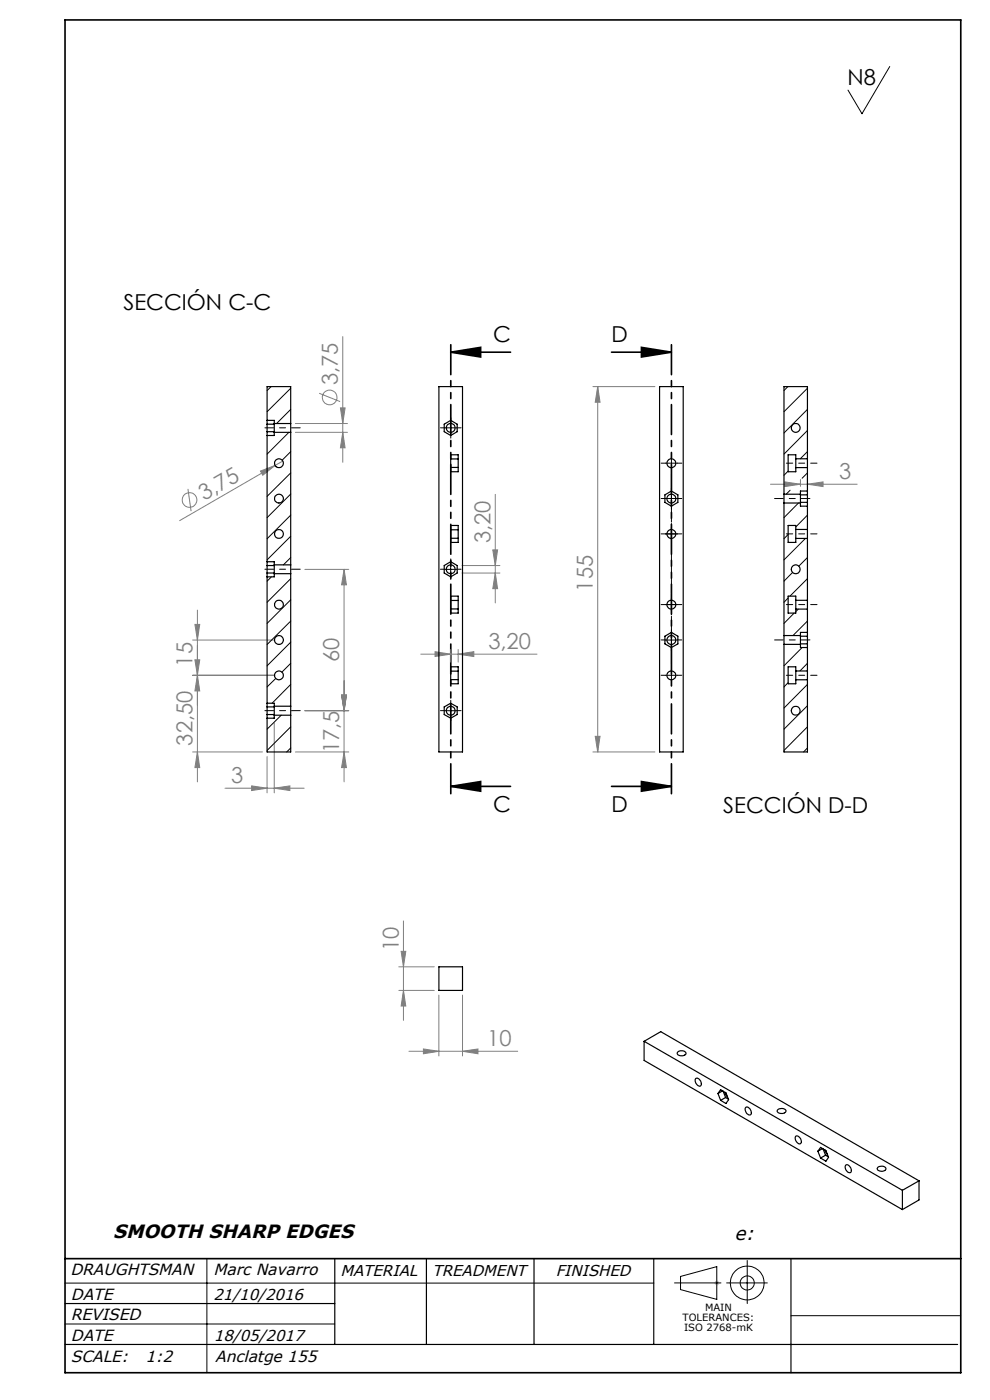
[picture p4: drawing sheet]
<svg xmlns="http://www.w3.org/2000/svg" width="210mm" height="297mm" viewBox="0 0 210 297" stroke-linecap="round" stroke-linejoin="round" font-family="sans-serif">
<g fill="none" stroke="#808080" stroke-width=".21">
<path d="M72.7 71.4v26.7M55.2 99.9l3.1-1.2-2.6 2.1zM58.3 98.7l-20.2 11.8M60 97.8l-1.7 .9M62.7 89.8h11M62.7 91.7h11M67.7 83.4l4.4 1.8M72.2 86.5h1l-.5 3.3zM72.7 91.7l.5 3.3h-1zM125.8 82h13.1M126.8 82v77.5M126.8 82l.5 3.3h-1z"/>
<path d="M39.9 103.7l.6 4.7M98 120h8M104.5 116.7h1.1l-.5 3.3zM105.1 104.9v23M163.4 102.7h18.4M166.5 102.2l3.3 .5-3.3 .5zM169.8 101.7v1.5M171.3 102.7l3.3-.5v1zM171.3 101.7v1.5M40.9 135.8h17.3M41.3 140h1.1l-.5 3.3zM41.3 132.5h1.1l-.5 3.3z"/>
<path d="M41.9 129.4v36.5M64.7 120.8h9.3M73 120.8l.5 3.3h-1zM73 120.8v45.1M89.3 138.8h24.6M92.3 138.3l3.3 .5-3.3 .5zM95.6 137.8v2.7M97.2 138.8l3.3-.5v1zM97.2 137.8v2.7M98 121.6h8M105.1 121.6l.5 3.3h-1.1zM40.9 159.5h14.8"/>
<path d="M40.9 143.3h17.3M41.9 159.5l.5 3.3h-1.1zM41.9 143.3l.5 3.3h-1.1zM58.2 153.4v14.8M62.7 159.5h11.3M64.7 150.8h9.3M72.5 147.5h1l-.5 3.3zM73 159.5l.5 3.3h-1zM125.8 159.5h13.1M126.3 156.2h1l-.5 3.3zM47.7 167.2h16.8M53.4 166.7l3.3 .5-3.3 .5z"/>
<path d="M56.7 160.5v7.7M58.2 167.2l3.3-.5v1zM85.6 195.4v21.1M84.6 205.1h7.5M84.6 210.1h7.5M85.1 201.8h1l-.5 3.3zM85.6 210.1l.5 3.3h-1zM93.1 211.1v12.9M98.1 211.1v12.9M86.7 223h23.1M89.8 222.5l3.3 .5-3.3 .6zM98.1 223l3.3-.5v1.1z"/>
<circle cx="69.9" cy="84.3" r="1.56"/>
<circle cx="40.2" cy="106.1" r="1.56"/>
</g>
<path d="M13.8 4.2h190v287h-190zM95.6 74.7h12.7M95.6 74.7l6.4-1v2zM129.7 74.7h12.7M136.1 73.7l6.3 1-6.3 1zM95.6 166.8h12.7M95.6 166.8l6.4-1v2zM129.7 166.8h12.7M136.1 165.8l6.3 1-6.3 1zM13.8 267h190" fill="none" stroke="#000" stroke-width=".35"/>
<g fill="none" stroke="#000" stroke-width=".21">
<path d="M188.7 14.1l-5.9 10-2.9-5M94.4 90.8h2.4M95.6 89.5v2.5M95.6 119.5v2.5M141.1 105.8h2.6M141.1 113.3h2.6M142.4 104.5v2.5M142.4 112v2.5M94.4 120.8h2.4M141.1 135.8h2.6M142.4 134.5v2.5M94.4 150.8h2.4"/>
<path d="M95.6 149.5v2.5M13.8 272.2h124.9M43.9 267v24.2M143.1 272.2h9.8M144.4 270.8l7.6-2.1v7l-7.6-2.1zM154.1 272.2h8.7M158.5 267.4v9.1M167.8 279.1h36M13.8 280.9h57.2"/>
<circle cx="158.5" cy="272.2" r="1.5"/>
<circle cx="158.5" cy="272.2" r="3.6"/>
</g>
<path d="M151.5 272.2h1M151.7 271.8l.7 .7M152 271.7v1M152.4 271.8l-.7 .7" fill="none" stroke="#c0c0c0" stroke-width=".21"/>
<path d="M56.2 90.8h7.5M164.3 105.8h7.5M56.2 120.8h7.5M164.3 135.8h7.5M56.2 150.8h7.5" fill="none" stroke="#000" stroke-width=".21" stroke-dasharray="15.2 1.3 1.3 1.3" stroke-dashoffset="13.4"/>
<g fill="none" stroke="#000" stroke-width=".21" stroke-dasharray="15.2 1.3 1.3 1.3">
<path d="M94.4 90.8h-1M95.6 89.5v-.9M95.6 92v.9M96.9 90.8h.9M141.2 98.3h-1M142.4 98.3v-1.3M142.4 98.3h-1.2M142.4 98.3v1.2M142.4 98.3h1.3M142.4 97v-.9M143.7 98.3h.9M95.6 119.5v-.9"/>
<path d="M141.2 105.8h-1M141.2 113.3h-1M142.4 104.5v-.9M142.4 107v.9M142.4 114.5v.9M142.4 113.3v-1.3M142.4 113.3h-1.2M142.4 113.3v1.2M142.4 113.3h1.3M142.4 112v-.9M143.7 105.8h.9M143.7 113.3h.9"/>
<path d="M94.4 120.8h-1M95.6 122v.9M96.9 120.8h.9M141.2 135.8h-1M141.2 128.3h-1M142.4 134.5v-.9M142.4 137v.9M142.4 128.3v-1.3M142.4 128.3h-1.2M142.4 128.3v1.2M142.4 128.3h1.3M142.4 129.5v.9"/>
<path d="M142.4 127v-.9M143.7 135.8h.9M143.7 128.3h.9M94.4 150.8h-1M95.6 149.5v-.9M95.6 152v.9M96.9 150.8h.9M141.2 143.3h-1M142.4 143.3v-1.3M142.4 143.3h-1.2M142.4 143.3v1.2M142.4 143.3h1.3"/>
<path d="M142.4 144.5v.9M143.7 143.3h.9"/>
</g>
<path d="M142.4 110.8v-10M142.4 125.8v-10M142.4 140.8v-10" fill="none" stroke="#000" stroke-width=".21" stroke-dasharray="15.2 1.3 1.3 1.3" stroke-dashoffset="12.1"/>
<path d="M166.8 98.3h6.5M166.8 113.3h6.5M166.8 128.3h6.5M166.8 143.3h6.5" fill="none" stroke="#000" stroke-width=".21" stroke-dasharray="15.2 1.3 1.3 1.3" stroke-dashoffset="13.9"/>
<path d="M95.6 72.7v96.1M142.4 72.7v96.1" fill="none" stroke="#000" stroke-width=".35" stroke-dasharray="6.3 1.3 1.3 1.3 1.3 1.3" stroke-dashoffset="-.4"/>
<path d="M13.8 276.5h57.2M71 267v18.2M90.5 267v18.2M113.3 267v18.2M138.7 267v18.2M167.8 267v24.2M13.8 285.2h189.3" fill="none" stroke="#000" stroke-width=".25"/>
<g fill="#000">
<path d="M95.6 74.7l6.4-1v2zM95.6 166.8l6.4-1v2z"/>
<path d="M136.1 73.7l6.3 1-6.3 1zM136.1 165.8l6.3 1-6.3 1z"/>
</g>
<g fill="#808080">
<path d="M55.2 99.9l3.1-1.2-2.6 2.1z"/>
<path d="M58.2 167.2l3.3-.5v1zM53.4 166.7l3.3 .5-3.3 .5z"/>
<path d="M97.2 138.8l3.3-.5v1zM92.3 138.3l3.3 .5-3.3 .5z"/>
<path d="M166.5 102.2l3.3 .5-3.3 .5zM171.3 102.7l3.3-.5v1zM89.8 222.5l3.3 .5-3.3 .6zM98.1 223l3.3-.5v1.1z"/>
<path d="M105.1 121.6l.5 3.3h-1.1zM104.5 116.7h1.1l-.5 3.3z"/>
<path d="M72.2 86.5h1l-.5 3.3zM72.7 91.7l.5 3.3h-1z"/>
<path d="M126.8 82l.5 3.3h-1zM126.3 156.2h1l-.5 3.3zM72.5 147.5h1l-.5 3.3zM73 159.5l.5 3.3h-1zM41.3 140h1.1l-.5 3.3zM41.9 159.5l.5 3.3h-1.1zM41.3 132.5h1.1l-.5 3.3zM41.9 143.3l.5 3.3h-1.1zM73 120.8l.5 3.3h-1zM72.5 147.5h1l-.5 3.3zM85.1 201.8h1l-.5 3.3zM85.6 210.1l.5 3.3h-1z"/>
</g>
<g fill="none" stroke="#000" stroke-width=".25">
<path d="M56.7 89.2h1.5v.6M56.7 91.6h1.5M56.7 90h1.5M58.2 89.8v1.9M58.2 91.7v.7h-1.5M58.2 91.7h3.5M58.2 89.8h3.5M61.7 89.8v1.9M61.7 89.8v-7.8h-5v77.5h5v-7.8M61.7 91.7v28.1M93.1 82h5v77.5h-5zM94.2 90l1.4-.8 1.4 .8v1.6l-1.4 .8-1.4-.8z"/>
<path d="M95.6 96.5h1.6v3.6h-1.6zM95.6 97.4h1.6M95.6 99.2h1.6M139.9 82h5v77.5h-5zM168.8 97.3v1.9M168.8 97.3v-.8h-1.6v3.6h1.6v-.9M168.8 97.3h2.5M168.8 99.2h2.5M171.3 97.3v1.9M171.3 97.3v-15.3h-5v22.8M171.3 99.2v13.1M56.7 119.2h1.5v.6"/>
<path d="M56.7 120h1.5M58.2 119.8v1.9M58.2 119.8h3.5M61.7 119.8v1.9M94.2 120l1.4-.8 1.4 .8v1.6l-1.4 .8-1.4-.8zM95.6 111.5h1.6v3.6h-1.6zM95.6 112.4h1.6M95.6 114.2h1.6M141 105l1.4-.8 1.4 .8v1.6l-1.4 .8-1.4-.8zM166.3 104.8v1.9M166.3 106.7v28.1M166.3 106.7h3.5"/>
<path d="M166.3 104.8h3.5M168.8 112.3v1.9M168.8 112.3v-.8h-1.6v3.6h1.6v-.9M168.8 112.3h2.5M168.8 114.2h2.5M169.8 104.8v1.9M169.8 106.7v.7h1.5M169.8 106.6h1.5M169.8 105h1.5M171.3 112.3v1.9M171.3 104.2h-1.5v.6M171.3 114.2v13.1"/>
<path d="M56.7 121.6h1.5M58.2 121.7v.7h-1.5M58.2 121.7h3.5M61.7 121.7v28.1M95.6 126.5h1.6v3.6h-1.6zM95.6 127.4h1.6M95.6 129.2h1.6M141 135l1.4-.8 1.4 .8v1.6l-1.4 .8-1.4-.8zM166.3 134.8v1.9M166.3 136.7v22.8h5v-15.3M166.3 134.8h3.5M166.3 136.7h3.5"/>
<path d="M168.8 127.3v1.9M168.8 127.3v-.8h-1.6v3.6h1.6v-.9M168.8 127.3h2.5M168.8 129.2h2.5M169.8 134.8v1.9M169.8 136.7v.7h1.5M169.8 136.6h1.5M169.8 135h1.5M171.3 127.3v1.9M171.3 134.2h-1.5v.6M171.3 129.2v13.1M56.7 149.2h1.5v.6"/>
<path d="M56.7 151.6h1.5M56.7 150h1.5M58.2 149.8v1.9M58.2 151.7v.7h-1.5M58.2 149.8h3.5M58.2 151.7h3.5M61.7 149.8v1.9M94.2 150l1.4-.8 1.4 .8v1.6l-1.4 .8-1.4-.8zM95.6 141.5h1.6v3.6h-1.6zM95.6 142.4h1.6M95.6 144.2h1.6M168.8 142.3v1.9"/>
<path d="M168.8 142.3v-.8h-1.6v3.6h1.6v-.9M168.8 144.2h2.5M168.8 142.3h2.5M171.3 142.3v1.9M93.1 205.1h5v5h-5zM136.6 220.9l3.6-2 54.7 31.6M136.6 220.9l54.8 31.6M136.6 220.9v4.1l54.8 31.6M143.7 223.3a1.13 1.13 0 0 1 1.8 .2 1.18 1.18 0 0 1-1.8 .1zM147.6 228.8a1.01 1.01 0 0 1 1 .5 1.01 1.01 0 0 1-.1 1.1 1.16 1.16 0 0 1-.9-1.6zM152.3 232l.6-.8 1.1 .6 .6 1.5-.6 .8-1.1-.7M152.3 232l.6 1.4"/>
<path d="M153.3 231.4l-1 .6M153.4 231.5l.5 1.3M153.8 231.7l.5 1M153.9 232.8l.6 .4M153.9 232.8l-1 .6M158.2 235a.94 .94 0 0 1 1.2 1.1 .48 .48 0 0 1-.4 .5 .48 .48 0 0 1-.5-.3l-.4-.8zM165 235.4a1.14 1.14 0 0 1 1.7 .3 1.09 1.09 0 0 1-1.8 0zM168.7 241.1a.98 .98 0 0 1 1.1 .3 .98 .98 0 0 1 .1 1.1 .65 .65 0 0 1-1.1-.5l-.1-.6zM173.5 244.2l.6-.8 1.1 .7 .6 1.4-.6 .8-1.1-.6M173.5 244.2l.6 1.5M174.5 243.7l-1 .5M174.6 243.7l.5 1.4"/>
<path d="M175 244l.5 .9M175.1 245.1l.6 .3M175.1 245.1l-1 .6M179.4 247.2a1.1 1.1 0 0 1 1 1.5 1.1 1.1 0 0 1-1-1.5zM186.2 247.6a1.13 1.13 0 0 1 1.7 .4 1.06 1.06 0 0 1-1.8-.1zM191.4 252.5v4.1M194.9 250.5v4.1l-3.5 2M194.9 250.5l-3.5 2"/>
<circle cx="59.2" cy="98.3" r=".94"/>
<circle cx="95.6" cy="90.8" r=".94"/>
<circle cx="142.4" cy="98.3" r=".94"/>
<circle cx="168.8" cy="90.8" r=".94"/>
<circle cx="59.2" cy="105.8" r=".94"/>
<circle cx="59.2" cy="113.3" r=".94"/>
<circle cx="142.4" cy="105.8" r=".94"/>
<circle cx="142.4" cy="113.3" r=".94"/>
<circle cx="59.2" cy="135.8" r=".94"/>
<circle cx="59.2" cy="128.3" r=".94"/>
<circle cx="95.6" cy="120.8" r=".94"/>
<circle cx="142.4" cy="128.3" r=".94"/>
<circle cx="142.4" cy="135.8" r=".94"/>
<circle cx="168.8" cy="120.8" r=".93"/>
<circle cx="59.2" cy="143.3" r=".93"/>
<circle cx="95.6" cy="150.8" r=".94"/>
<circle cx="142.4" cy="143.3" r=".94"/>
<circle cx="168.8" cy="150.8" r=".94"/>
</g>
<g fill="none" stroke="#000" stroke-width=".21">
<path d="M57.5 82l-.8 .9M58.5 99h.1M61.3 91.7l-4.6 4.6M61.7 95.8l-1.8 1.8M61.7 82.4l-5 4.9M61.7 86.9l-3 2.9M167.1 82l-.8 .9M167.2 99.9l-.9 .9M171.3 82.4l-5 4.9M171.3 86.9l-5 5M171.3 91.3l-5 5M171.3 95.8l-1.5 1.5"/>
<path d="M61.7 118.3l-1.6 1.5M61.7 100.3l-5 5M61.7 104.8l-5 5M61.7 109.3l-5 5M61.7 113.8l-5 5M167.2 113.4l-.9 .9M167.6 104l-.8 .8M169.4 106.7l-3.1 3.1M170.9 114.2l-4.6 4.6M171.3 109.3l-2.5 2.5M171.3 118.3l-1.9 1.8M171.3 100.3l-1.2 1.2"/>
<path d="M57.6 122.4l-.9 .9M58.2 121.7v.1M61.7 122.8l-5 5M61.7 127.2l-5 5.1M61.7 131.8l-5 4.9M61.7 136.2l-5 5M166.3 136.7h.1M167.2 126.9l-.9 .9M168.1 121.4l-1.8 1.9M168.5 130.1l-2.2 2.2M169.3 129.2l-.5 .5M170.1 137.4l-3.8 3.8"/>
<path d="M171.3 122.8l-3.7 3.7M171.3 127.2l-.1 .1M171.3 131.8l-3.1 3M58.5 143.9l-1.8 1.8M59.7 151.7l-3 3M61.7 140.7l-1.9 1.9M61.7 145.2l-4 4M61.7 149.7l-.2 .1M61.7 154.2l-5 5M61.7 158.7l-.9 .8M167.2 144.8l-.9 .9M171.3 140.7l-1.6 1.6"/>
<path d="M171.3 145.2l-5 5M171.3 149.7l-5 5M171.3 154.2l-5 5M171.3 158.7l-.8 .8"/>
</g>
<g font-size="4.7">
<text x="179.8" y="18.1">N8</text>
<text x="26.2" y="65.8">SECCIÓN C-C</text>
<text x="104.6" y="72.6">C</text>
<text x="129.7" y="72.6">D</text>
<text x="104.6" y="172.2">C</text>
<text x="129.7" y="172.2">D</text>
<text x="153.4" y="172.5">SECCIÓN D-D</text>
</g>
<g font-size="4.7" fill="#808080">
<text x="71.7" y="81.7" transform="rotate(-90 71.7 81.7)">3,75</text>
<text x="178" y="101.7">3</text>
<text x="43.3" y="106.2" transform="rotate(-30 43.3 106.2)">3,75</text>
<text x="104.1" y="115.2" transform="rotate(-90 104.1 115.2)">3,20</text>
<text x="125.8" y="125.5" transform="rotate(-90 125.8 125.5)">155</text>
<text x="103.6" y="137.7">3,20</text>
<text x="40.9" y="141.4" transform="rotate(-90 40.9 141.4)">15</text>
<text x="72" y="140.4" transform="rotate(-90 72 140.4)">60</text>
<text x="40.9" y="158.2" transform="rotate(-90 40.9 158.2)">32,50</text>
<text x="72" y="159.7" transform="rotate(-90 72 159.7)">17,5</text>
<text x="49" y="166.2">3</text>
<text x="84.6" y="201.8" transform="rotate(-90 84.6 201.8)">10</text>
<text x="103.4" y="222">10</text>
</g>
<g font-size="4">
<text x="24" y="262.6">SMOOTH SHARP EDGES</text>
<text x="155.8" y="263.1">e:</text>
</g>
<g font-size="3.4">
<text x="14.9" y="270.6">DRAUGHTSMAN</text>
<text x="15" y="275.7">DATE</text>
<text x="45.3" y="270.6">Marc Navarro</text>
<text x="15" y="280">REVISED</text>
<text x="15" y="284.4">DATE</text>
<text x="15" y="289">SCALE:</text>
<text x="30.9" y="289">1:2</text>
<text x="45.6" y="289">Anclatge 155</text>
</g>
<g font-size="3.3">
<text x="45.3" y="275.7">21/10/2016</text>
<text x="72.2" y="270.7">MATERIAL</text>
<text x="91.7" y="270.6">TREADMENT</text>
<text x="117.9" y="270.6">FINISHED</text>
<text x="45.4" y="284.4">18/05/2017</text>
</g>
<g font-size="2.1">
<text x="144.8" y="280.2">TOLERANCES:</text>
<text x="149.6" y="278.1">MAIN</text>
<text x="145.1" y="282.3">ISO 2768-mK</text>
</g>
</svg>
